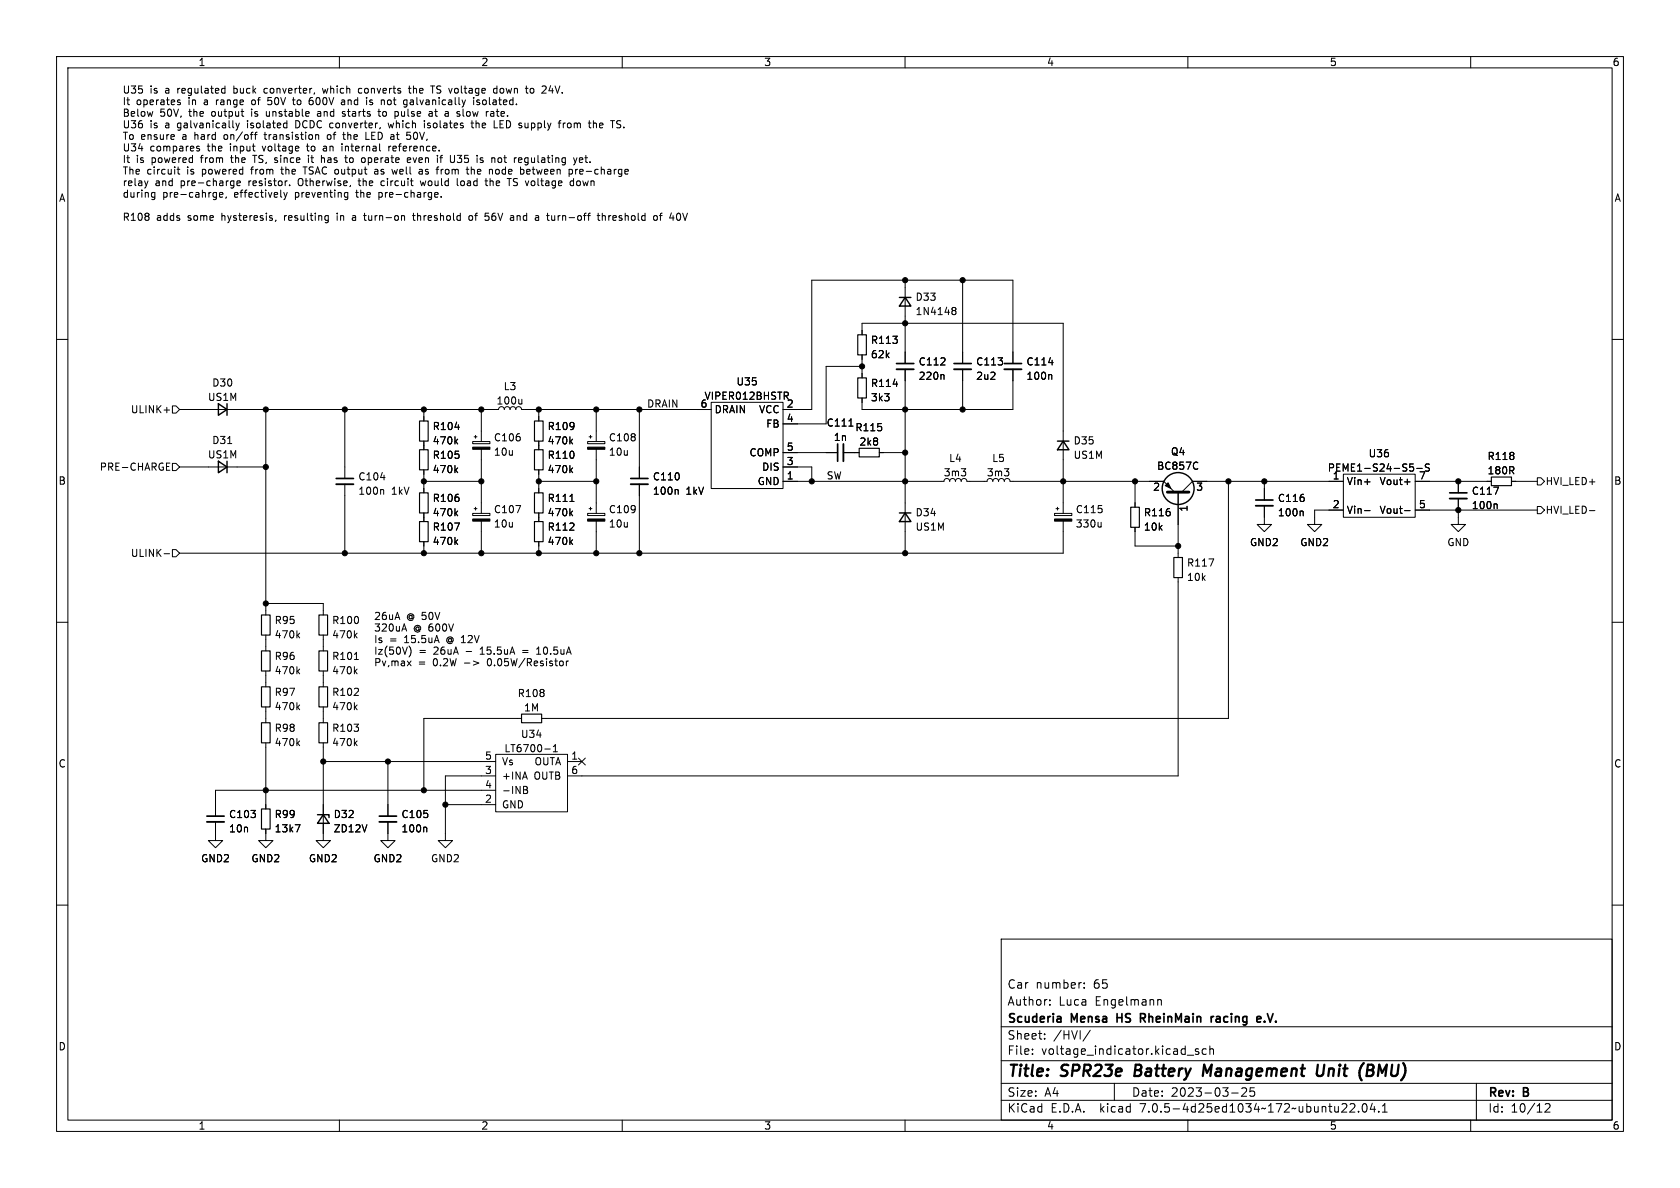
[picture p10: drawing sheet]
<svg xmlns="http://www.w3.org/2000/svg" width="297mm" height="210mm" viewBox="0 0 297 210" stroke-linecap="round" stroke-linejoin="round" font-family="sans-serif">
<g fill="none" stroke="#000" stroke-width=".18">
<path d="M10 10h277v190h-277zM12 12h273v186h-273zM27 19.7l-.2 .9M31.4 18l.5 .1v.2l-.2 .2-.3-.1M31.4 17.7h.5M39.3 16.4h.5M39.3 15.7h.5M39.8 15.2v1.3M42.6 19.7h.5M51.7 17.7h.5M54.5 19.7l.1 .3-.6 .1M54.8 17.4a.99 .99 0 0 0 0 1l.1 .1"/>
<path d="M54.9 17.7l-.3 .3M55.6 16.4l-.1 .2M60 10v2M60.8 17.7h-.4M60.8 18h-.3l-.2 .2 .1 .2 .4 .1M64.8 17.2v.2M64.8 17.7v.8M66.8 19.7h.5M67 19.3v1.2M67.5 17.7h.3l.2 .1M69.8 19.7v1.3M70.2 19.7l-.4 .1"/>
<path d="M71.4 18.4l.2 .1 .3-.1M71.9 17.7h-.3l-.2 .1M71.9 17.7v1l-.1 .2M72.2 15.6h.5M72.4 15.2v1.2M76.1 15.2h.7M76.2 19.7l-.3 .1M78.7 19.8h.5M82.3 17.7l-.3 .8M83.7 17.7v.8M84.3 18.4l.3 .1M84.6 17.7l-.3 .1v.2l.3 .1"/>
<path d="M86.3 19.7l-.3 .1M87.9 15.7l-.4-.1-.3 .3 .2 .5h.5M92.9 15.6h.5M93.1 15.2v1.1l.3 .2M96 15.2l.4 .1 .2 .3-.8 .9h.8M110 10v2M160 10v2M210 10v2M260 10v2M26.2 32l-.3 .8M27 34l.4 .1M27.4 34v1l-.1 .2-.3 .1"/>
<path d="M27.4 34.8l-.4 .1M30.6 23.8l.2 .3-.6 .1M30.8 24.6h-.2M31.3 29.9h.5M31.5 29.5v1.1l.3 .2M34.8 26.1l.5 .3-.2 .3-.3-.1M35.2 25.9l-.3-.1-.1 .2M38.1 34l.2 .1M38.3 34v1l-.2 .2M38.3 34.8l-.2 .1M38.8 34.4l.6-.1-.1-.2-.3-.1-.2 .2 .1 .6h.4M40 34.8l-.1 .2"/>
<path d="M41 32h.3M41.2 21.3v1.1l.1 .2M41.3 32v1.1M41.3 32.8h-.3M41.7 21.8l.3 .8M41.9 32.4l.6-.1-.1-.3h-.3l-.2 .2v.6h.5M42 22.6l-.1 .3M42.3 21.8l-.3 .8M42.9 20.5l.2 .1M45 23.8h.5M45.3 23.4l-.1 .2v1M48.1 38.6v.3"/>
<path d="M48.8 38.9l-.1 .2M50.2 34l.3 .9M50.4 21.8h.3M50.5 34.9l-.3 .4M50.7 32h.1M50.7 21.3v1.3M50.7 22.5l-.3 .1M50.8 34l-.3 .9M51.2 32.7v.1M54.5 27.5v.1M54.6 20.5l-.1 .1M55.8 23.9l.2-.1 .3 .1v.7"/>
<path d="M55.8 23.8v.8M56.8 27.5v1.2M57 27.9l-.2 .1M57.6 38.9h.4M57.6 38.2h.4M58 38.1v1l-.2 .3-.3-.1M60.5 25.4v.1M60.6 23.8h.5M60.9 27.9h.5M60.9 34.7l.2 .2 .4-.1M61.1 27.5v1.1l.2 .1M61.5 34v1l-.3 .3-.3-.1"/>
<path d="M61.5 34.1l-.4-.1-.2 .1M62 32.8l-.2 .2M64.3 38.1h.4M64.3 27.9h-.3l-.1 .2 .1 .5 .3 .1M64.7 23.4v1.2h.6M66.4 29.9l-.1 .1M66.4 30.3l-.2 .2 .2 .3M67.2 26.6l.1 .1M67.2 22.5l-.1 .3M68.6 21.8l.3 .8M68.7 25.8v.9M69 25.8l-.3 .3"/>
<path d="M69.3 29.9l.2 .9 .3-.6M69.8 20.5l.4 .1M71 38.2h.5v.8M71.9 24.5l.5 .1M71.9 23.4v.6l.5-.1M72.6 27.9h-.4l-.2 .2 .1 .6h.5M72.6 32h.4M72.6 28.2l-.6 .1M72.9 38.1h.5M72.9 32.8h.1M73.1 37.7l.1 1.2M74.3 32l.2 .8"/>
<path d="M74.5 29.9l-.4 .1M74.5 30.3h-.3l-.1 .2v.2l.4 .1M75 21.8v.8M76.3 20.1h-.3l-.2 .2 .1 .2 .4 .1M76.8 34.4l.6-.1v-.2l-.4-.1-.2 .2 .1 .6h.5M77.1 29.9h.5M77.6 29.5l-.3 .1M77.8 27.9h.4M78 34.7v.2M78.2 27.5l-.3 .1v1.1M78.7 20.5h.6M79.3 20l-.6 .1"/>
<path d="M79.6 27.5v1l.3 .2h.3l.2-.2v-1M80.8 31.6v1l.2 .2M81.3 20.2v.3M82.4 29.9h.5M82.6 29.5v1.1l.3 .2M83.3 21.8h.4M83.3 38.1l-.3 .1-.1 .2 .1 .4 .3 .2M83.4 21.3v1.1l.2 .2M84.9 28.7h.4M85.3 27.9l-.4 .2v.1l.4 .1M85.7 38.8l.5 .2M85.7 32h.5"/>
<path d="M85.9 31.6v1l.2 .2M86.4 37.7h-.6l-.1 .6 .5-.1M86.7 29.9l.4 .2v.7M86.8 20.1v.4M87.4 21.3v1.3h.6M90 31.6v1.2M90.4 38.1l.4 .1M90.8 38.9l-.4 .1M90.8 38.4l-.4 .1M92.1 27.9h-.3l-.1 .2v.6h.4M92.1 29.9h.3l.2 .3v.5l-.5 .1M92.3 28.2l-.6 .1"/>
<path d="M94.7 38.2h.5v.8M94.7 38.9h.5M95.2 38.4l-.5 .1M98.7 21.8h.5M99.2 21.3l-.3 .2v1.1M100.6 30l.4-.1 .2 .3-.1 .5h-.5M100.6 29.9v1.3M101.4 27.9l.3 .8M101.4 32h-.4l-.2 .2 .1 .6h.5M101.4 31.6v1.2M101.7 28.7l-.3 .5M102 27.9l-.3 .8"/>
<path d="M102.8 27.9h-.2l-.2 .2 .1 .6h.3M103 28.2l-.6 .1M103.9 38.1h.5M104 21.8h.5M104.2 21.3v1.1l.3 .2M104.2 37.7h.2M105.6 38.1h.5M105.8 37.7v1.1l.3 .2M106.5 37.7v1.3M106.5 38.2h.1M107.9 21.3h.8M115.6 38.2l.2-.1 .4 .1v.5l-.1 .2-.3 .1-.2-.2z"/>
<path d="M10 60h2M152.4 59.2v-2h35.6v33.6M160 49.5v14.8M168.5 54.4h.3l.2 .2-.2 .3M168.5 54.9h.3M168.8 54.9l.2 .2v.3l-.1 .2h-.4M170.2 49.5v14.8M285 60h2M29 72.5h1M30.5 71.8h.6l.6 .6-.6 .6h-.6zM31.7 72.4h56.4l.2-.4 .4-.1 .3 .1 .2 .4 .1-.4 .4-.1 .3 .1 .2 .4 .1-.4 .4-.1 .4 .1 .1 .4 .1-.4 .4-.1 .4 .1 .1 .4h33.5M47 72.4v36.3"/>
<path d="M61 72.4v12.2M74.9 72.4v2M74.9 78v1.5M80.6 78l.3 .5M80.9 77.6l-.5 .5M83.6 78.1h3v.3h-3zM83.8 77.2h.5M84.1 77v.5M85.1 72.4v5.7M85.1 79.4v11.4M92.3 70.6v.8M92.3 71.3l-.2 .1"/>
<path d="M95.2 72.4v2M95.2 78v1.5M100.9 78l.3 .5M101.2 77.6l-.4 .5M103.9 78.1h3v.3h-3zM104.1 77.2h.5M104.4 77v.5M105.4 72.4v5.7M105.4 79.4v11.4M113 72.4v12.2M125.7 71.1h12.7v15.3h-12.7zM138.9 70l.5 .6"/>
<path d="M139.2 69.4l.2 .2-.2 .3M150.1 75.3h.7M152.4 62.7v4.1M152.4 64.8h-6.4v10.1h-7.6M160 65.3v32.5M166.7 66.2l.2 .2v.7M170.2 65.3v7.1M179.1 64.3v-14.8h-35.6v22.9h-5.1M179.1 65.3v7.1h-26.7v-2M185.8 66.2l.1 .2v.7M29 97.9h1M29.4 83.1h.6"/>
<path d="M29.4 81.9h.6M30.5 81.9h.6l.6 .7-.6 .6h-.6zM30.5 97.2h.6l.6 .6-.6 .6h-.6zM31.7 82.6h15.3M61 85.6v12.2M67.6 86.5l.2 .2v.7M74.9 83.1v4M74.9 90.7v1.5M74.9 95.8v2M74.9 85.1h10.2M80.6 95.8l.3 .5M80.6 83.1l.3 .5"/>
<path d="M80.6 90.7l.3 .5M80.9 90.3l-.5 .5M80.9 95.4l-.5 .5M80.9 82.7l-.5 .5M83.6 90.8h3v.3h-3zM83.8 89.9h.5M84.1 89.7v.5M85.1 92.1v5.7M95.2 83.1v4M95.2 90.7v1.5M95.2 95.8v2M95.2 85.1h10.2"/>
<path d="M100.8 88.6h.7M100.9 90.7l.3 .5M100.9 83.1l.3 .5M100.9 95.8l.3 .5M101.2 82.7l-.4 .5M101.2 90.3l-.4 .5M101.2 95.4l-.4 .5M103.9 90.8h3v.3h-3zM104.1 89.9h.5M104.4 89.7v.5M105.4 92.1v5.7M113 85.6v12.2"/>
<path d="M119.7 86.5l.2 .2v.7M138.4 85.1h28.5l.1-.4 .4-.1 .4 .1 .1 .4 .1-.4 .4-.1 .4 .1 .1 .4 .2-.4 .3-.1 .4 .1 .1 .4 .2-.4 .3-.1 .4 .1 .1 .4h3.6l.2-.4 .3-.1 .4 .1 .1 .4 .2-.4 .3-.1 .4 .1 .1 .4 .2-.4 .4-.1 .3 .1 .1 .4 .2-.4 .4-.1 .3 .1 .2 .4h27.1l1.9 1.9M138.4 82.6h5.1v2.5M138.4 80h9.7M149.1 80h2.8M155.4 80h4.6M186.4 90.8h3.1v.3h-3.1zM186.7 89.9h.5M186.9 89.7v.5M188 92.1v5.7h-156.3M194.7 92.3v.9M194.7 93.1l-.2 .1"/>
<path d="M200.7 85.1v4.6M200.7 93.2v3.3h7.6M208.3 87v11.6M211.7 81.7l.1 .1M211.8 82.8l-.1 .1M217.2 85.1v41.9h-121.4M223.5 89.4v3.3h-1.3l1.3 1.3 1.3-1.3h-1.3M223.5 85.1v3.3M230.2 90.3l.2 .2v.7M237.5 83.8h12.7v7.6h-12.7zM237.5 90.2h-5.1v2.5h-1.3l1.3 1.3 1.3-1.3h-1.3M237.5 85.1h-26.7l-1.9 1.9"/>
<path d="M241.2 85.2h1M241.2 90.3h1M248.3 85.2h1M248.3 90.3h1M249.3 82h.6M249.4 82.5h.3l.2 .2-.1 .5-.4 .1M250.2 85.1h13.5M250.2 90.2h21.6M250.5 82.8h.9M252.7 82.1l-.5-.1-.2 .3 .1 .3 .5 .1 .1 .2-.1 .3-.4 .1M257.8 88.1v4.6h1.3l-1.3 1.3-1.3-1.3h1.3M257.8 85.1v2"/>
<path d="M264.5 89.1l.2 .2v.6M267.2 85.1h4.6M271.8 89.5h.6l.6 .7-.6 .6h-.6zM271.8 84.5h.6l.6 .6-.6 .6h-.6zM281 90.3h1M10 110h2M47 112.3v2.8M47 118.6v2.8M47 106.7h10.1v2M52.6 112.3l.4 .5M52.6 118.6l.4 .5M53 111.9l-.5 .5"/>
<path d="M53 118.3l-.5 .5M57.1 112.3v2.8M57.1 118.6v2.8M62.7 116.6h.7M62.8 112.3l.3 .5M62.8 118.6l.3 .5M63.1 111.9l-.4 .5M63.1 118.3l-.4 .5M71.2 111.2h.6M71.5 110.3l.4 1.3M72 116.8l.7 .9M72.4 114.3a1.49 1.49 0 0 1 0 1.8"/>
<path d="M72.7 116.8l-.7 .9M82.1 117.2h1M83.7 116.8l.9 .4-.9 .4M99 117l.3-.2 .3 .3-.1 .5-.3 .1-.2-.1M100.1 116.8v.9M100.5 116.8l-.4 .3M208.3 102.1v35.1h-108M285 110h2M47 125v2.8M47 131.3v11.7M52.6 131.3l.4 .5M52.6 125l.4 .5"/>
<path d="M53 131l-.5 .5M53 124.6l-.5 .5M57.1 131.3v17.3h-1.2l1.2 1.3 1.3-1.3h-1.3M57.1 125v2.8M57.1 134.6h30.5M62.8 131.3l.3 .5M62.8 125l.3 .5M63.1 131l-.4 .5M63.1 124.6l-.4 .5M68.6 134.6v9.7M87.6 133.4h12.7v10.1h-12.7zM87.6 137.2h-8.9v11.4h-1.2l1.2 1.3 1.3-1.3h-1.3"/>
<path d="M87.6 139.7h-49.5v4.6M92.2 127h-17.3v12.7M92.6 139l.6 .1v.3l-.2 .2M92.6 139.6h.4M93 139.6l.3 .3-.1 .3-.6 .1M96.3 132.4h1M97.8 132.9h.7M97.8 132l.4-.4v1.3M100.3 134.6h2.6M102.3 134l1.2 1.2M103.5 134l-1.2 1.2M10 160h2"/>
<path d="M38.1 145.3v3.3h-1.3l1.3 1.3 1.3-1.3h-1.3M47 146.6v2h-1.3l1.3 1.3 1.3-1.3h-1.3M52.2 145.8h.8l-.5 1.3M68.6 145.3v3.3h-1.3l1.3 1.3 1.2-1.3h-1.2M75.3 146.2l.2 .2v.7M78.7 142.2h8.9M285 160h2M177 166h108v32h-108zM185.6 177.6v.1M185.6 176.8v.1M191.7 174.6v.1M191.7 173.8v.1"/>
<path d="M204.7 176.8l.2-.1 .3 .1 .1 .9M60 198v2M110 198v2M160 198v2M177 194.5h108M177 191.5h108M177 187.5h108M177 181.5h108M182.5 186.3v.1M182.5 185.5v.1M184.7 183.6v.1M184.7 182.8v.1"/>
<path d="M192.7 182.1l-1.2 2M197 191.5v3M209.9 186.5h1.1M210 198v2M211.9 185.5l-.4-.1-.2 .2 .1 .2 .5 .2v.3h-.6M213.2 185.5l-.4-.1-.3 .3v.4l.2 .2h.5M213.9 185.5l.2-.1 .4 .1v.9M213.9 184.9v1.5M217.7 193.2h1.2M219.6 192.4h-.1M220.2 192.4l.2 .2-.1 .3-.8 .9h.9M221 192.3v.7l.2-.1h.5l.1 .6-.3 .3-.5-.1"/>
<path d="M237.2 196.6h.9M238 195.2v.5M238.7 195.2l.5-.1 .3 .1v.3l-.9 1.1h.9M240.2 196.5v.1M241 195.2l.2-.1a.81 .81 0 0 1 .6 .6 .81 .81 0 0 1-.3 .8l-.2 .1a.81 .81 0 0 1-.3-1.4zM242.6 195l-.4 1.1h1M243 195.6v1M243.7 196.5v.1M244.4 196.6h.8M244.4 195.5l.4-.4v1.5M260 198v2M261 191.5v6.5"/>
<path d="M273.2 195.2l.5-.1 .3 .1v.3l-.9 1.1h.9"/>
</g>
<path d="M213.4 189.6l-.5-1.4-.3 2M233 188.2l-.2 1.6 .1 .3a.66 .66 0 0 0 .9-.1M241.1 187.9l-.1 .1M241.7 189.2h.7M241.8 188.2l-.2 2h.7" fill="none" stroke="#000" stroke-width=".4"/>
<g fill="none" stroke="#000" stroke-width=".3">
<path d="M148.1 78.5v3M158.5 64.3h3M168.7 64.3h3M177.5 64.3h3.1M59.4 84.6h3.1M111.5 84.6h3.1M222 88.4h3M256.3 87.1h3M36.6 144.3h3M67.1 144.3h3M187.5 179.8l.1 .9M201.6 180h.6"/>
<path d="M202.2 179.2h-.6v1.5M214.1 179.7v1M214.6 179.7l-.3 .1-.2 .2M222.2 179.9l.2-.2h.3l.2 .2v.1l-.7 .2M187.6 180.6l-.2 .1M187.6 180l-.2 .1M222.2 180.5l.2 .2 .4-.1"/>
</g>
<g fill="none" stroke="#000" stroke-width=".2">
<path d="M151.6 59.2h1.6v3.5h-1.6zM74.2 74.4h1.5v3.6h-1.5zM74.2 79.5h1.5v3.6h-1.5zM94.5 74.4h1.5v3.6h-1.5zM94.5 79.5h1.5v3.6h-1.5zM151.6 66.8h1.6v3.6h-1.6zM151.9 79.2h3.5v1.6h-3.5zM74.2 92.2h1.5v3.6h-1.5zM74.2 87.1h1.5v3.6h-1.5zM94.5 87.1h1.5v3.6h-1.5zM94.5 92.2h1.5v3.6h-1.5zM199.9 89.7h1.5v3.5h-1.5z"/>
<path d="M207.5 98.6h1.5v3.5h-1.5zM263.7 84.3h3.5v1.6h-3.5zM46.2 108.7h1.6v3.6h-1.6zM46.2 115.1h1.6v3.5h-1.6zM56.4 108.7h1.5v3.6h-1.5zM56.4 115.1h1.5v3.5h-1.5zM46.2 127.8h1.6v3.5h-1.6zM46.2 121.4h1.6v3.6h-1.6zM56.4 127.8h1.5v3.5h-1.5zM56.4 121.4h1.5v3.6h-1.5zM92.2 126.2h3.6v1.6h-3.6zM46.2 143h1.6v3.6h-1.6z"/>
</g>
<path d="M149.1 78.5v3M158.5 65.3h3M168.7 65.3h3M177.5 65.3h3.1M59.4 85.6h3.1M111.5 85.6h3.1M222 89.4h3M256.3 88.1h3M36.6 145.3h3M67.1 145.3h3" fill="none" stroke="#000" stroke-width=".33"/>
<g fill="none" stroke="#000" stroke-width=".25">
<path d="M159 52.6h2M160 52.6l1 1.5h-2zM38.6 71.4l1.5 1-1.5 1zM40.1 71.4v2M186.9 78h2.1M188 78l1 1.5h-2.1zM38.6 81.5l1.5 1.1-1.5 1zM40.1 81.5v2.1M159 90.7h2M160 90.7l1 1.5h-2zM56.1 144h2.1v.5M57.1 144l1.1 1.5h-2.1z"/>
<circle cx="208.3" cy="86.4" r="2.82"/>
</g>
<g fill="#000" stroke="#000" stroke-width=".18">
<path d="M83.6 79h3v.4h-3zM103.9 79h3v.4h-3zM83.6 91.7h3v.4h-3zM103.9 91.7h3v.4h-3zM186.4 91.7h3.1v.4h-3.1zM206 85.9l.5-.6 .5 1.1z"/>
<circle cx="160" cy="49.5" r=".46"/>
<circle cx="160" cy="57.2" r=".46"/>
<circle cx="170.2" cy="49.5" r=".46"/>
<circle cx="47" cy="72.4" r=".46"/>
<circle cx="61" cy="72.4" r=".46"/>
<circle cx="74.9" cy="72.4" r=".46"/>
<circle cx="85.1" cy="72.4" r=".46"/>
<circle cx="95.2" cy="72.4" r=".46"/>
<circle cx="105.4" cy="72.4" r=".46"/>
<circle cx="113" cy="72.4" r=".46"/>
<circle cx="152.4" cy="64.8" r=".46"/>
<circle cx="160" cy="72.4" r=".46"/>
<circle cx="170.2" cy="72.4" r=".46"/>
<circle cx="47" cy="82.6" r=".46"/>
<circle cx="61" cy="97.8" r=".46"/>
<circle cx="74.9" cy="85.1" r=".46"/>
<circle cx="74.9" cy="97.8" r=".46"/>
<circle cx="85.1" cy="85.1" r=".46"/>
<circle cx="85.1" cy="97.8" r=".46"/>
<circle cx="95.2" cy="97.8" r=".46"/>
<circle cx="95.2" cy="85.1" r=".46"/>
<circle cx="105.4" cy="85.1" r=".46"/>
<circle cx="105.4" cy="97.8" r=".46"/>
<circle cx="113" cy="97.8" r=".46"/>
<circle cx="143.5" cy="85.1" r=".46"/>
<circle cx="160" cy="80" r=".46"/>
<circle cx="160" cy="85.1" r=".46"/>
<circle cx="160" cy="97.8" r=".46"/>
<circle cx="188" cy="85.1" r=".46"/>
<circle cx="200.7" cy="85.1" r=".46"/>
<circle cx="208.3" cy="96.5" r=".46"/>
<circle cx="217.2" cy="85.1" r=".46"/>
<circle cx="223.5" cy="85.1" r=".46"/>
<circle cx="257.8" cy="90.2" r=".46"/>
<circle cx="257.8" cy="85.1" r=".46"/>
<circle cx="47" cy="106.7" r=".46"/>
<circle cx="47" cy="139.7" r=".46"/>
<circle cx="57.1" cy="134.6" r=".46"/>
<circle cx="68.6" cy="134.6" r=".46"/>
<circle cx="74.9" cy="139.7" r=".46"/>
<circle cx="78.7" cy="142.2" r=".46"/>
</g>
<path d="M206.4 87h3.8" fill="none" stroke="#000" stroke-width=".51"/>
<g font-size="2.8">
<text x="178" y="190.8">Title:</text>
<text x="187.5" y="190.8">SPR23e</text>
<text x="201" y="190.8">Battery</text>
<text x="213.7" y="190.8">Management</text>
<text x="234.4" y="190.8">Unit</text>
<text x="242.5" y="190.8">(BMU)</text>
</g>
<g font-size="2.1">
<text x="178" y="177.9">Author:</text>
<text x="178" y="174.9">Car</text>
<text x="183" y="174.9">number:</text>
<text x="187.1" y="177.9">Luca</text>
<text x="193.2" y="174.9">65</text>
<text x="193.5" y="177.9">Engelmann</text>
<text x="178" y="183.9">Sheet:</text>
<text x="178" y="181.1">Scuderia</text>
<text x="186.2" y="183.9">/HVI/</text>
<text x="189.3" y="181.1">Mensa</text>
<text x="197.8" y="181.1">HS</text>
<text x="202.4" y="181.1">RheinMain</text>
<text x="215.4" y="181.1">racing</text>
<text x="224" y="181.1">e.V.</text>
<text x="178" y="186.6">File:</text>
<text x="184" y="186.6">voltage_indicator.kicad_sch</text>
<text x="178" y="196.8">KiCad</text>
<text x="178" y="194">Size:</text>
<text x="184.6" y="194">A4</text>
<text x="185.7" y="196.8">E.D.A.</text>
<text x="194.4" y="196.8">kicad</text>
<text x="200" y="194">Date:</text>
<text x="201.5" y="196.8">7.0.5-4d25ed1034~172~ubuntu22.04.1</text>
<text x="206.9" y="194">2023-03-25</text>
<text x="263" y="194.2">Rev:</text>
<text x="263" y="196.8">Id:</text>
<text x="267" y="196.8">10/12</text>
<text x="269.2" y="194.2">B</text>
</g>
<g font-size="1.8">
<text x="35" y="11.8">1</text>
<text x="85" y="11.8">2</text>
<text x="135" y="11.8">3</text>
<text x="185" y="11.8">4</text>
<text x="235" y="11.8">5</text>
<text x="285" y="11.8">6</text>
<text x="21.6" y="16.6">U35</text>
<text x="26.4" y="16.6">is</text>
<text x="29.2" y="16.6">a</text>
<text x="31.4" y="16.6">regulated</text>
<text x="41.5" y="16.6">buck</text>
<text x="47" y="16.6">converter,</text>
<text x="57.5" y="16.6">which</text>
<text x="63.9" y="16.6">converts</text>
<text x="73" y="16.6">the</text>
<text x="77" y="16.6">TS voltage</text>
<text x="88.3" y="16.6">down</text>
<text x="94.2" y="16.6">to</text>
<text x="97.1" y="16.6">24V.</text>
<text x="21.6" y="18.7">It</text>
<text x="21.6" y="20.7">Below</text>
<text x="21.6" y="22.8">U36</text>
<text x="24" y="18.7">operates</text>
<text x="26.4" y="22.8">is</text>
<text x="28.2" y="20.7">50V,</text>
<text x="29.2" y="22.8">a</text>
<text x="31.4" y="22.8">galvanically</text>
<text x="33.3" y="18.7">in</text>
<text x="33.4" y="20.7">the</text>
<text x="36.1" y="18.7">a</text>
<text x="37.5" y="20.7">output</text>
<text x="38.4" y="18.7">range</text>
<text x="43.9" y="22.8">isolated</text>
<text x="44.6" y="20.7">is</text>
<text x="44.8" y="18.7">of</text>
<text x="47.3" y="20.7">unstable</text>
<text x="47.8" y="18.7">50V</text>
<text x="52.4" y="18.7">to</text>
<text x="52.5" y="22.8">DCDC converter,</text>
<text x="55.3" y="18.7">600V</text>
<text x="56.5" y="20.7">and</text>
<text x="61.1" y="20.7">starts</text>
<text x="61.1" y="18.7">and</text>
<text x="65.7" y="18.7">is</text>
<text x="67.6" y="20.7">to</text>
<text x="68.4" y="18.7">not</text>
<text x="69.2" y="22.8">which</text>
<text x="70.6" y="20.7">pulse</text>
<text x="72.5" y="18.7">galvanically</text>
<text x="75.6" y="22.8">isolates</text>
<text x="76.7" y="20.7">at</text>
<text x="79.7" y="20.7">a</text>
<text x="82" y="20.7">slow</text>
<text x="84.2" y="22.8">the</text>
<text x="85" y="18.7">isolated.</text>
<text x="87.2" y="20.7">rate.</text>
<text x="88.2" y="22.8">LED supply</text>
<text x="100" y="22.8">from</text>
<text x="105.4" y="22.8">the</text>
<text x="109.5" y="22.8">TS.</text>
<text x="21.6" y="24.8">To ensure</text>
<text x="21.6" y="26.9">U34</text>
<text x="21.6" y="28.9">It</text>
<text x="24" y="28.9">is</text>
<text x="26.4" y="26.9">compares</text>
<text x="26.7" y="28.9">powered</text>
<text x="32.2" y="24.8">a</text>
<text x="34.4" y="24.8">hard</text>
<text x="35.6" y="28.9">from</text>
<text x="36.7" y="26.9">the</text>
<text x="39.8" y="24.8">on/off</text>
<text x="40.7" y="26.9">input</text>
<text x="41" y="28.9">the</text>
<text x="45.1" y="28.9">TS, since</text>
<text x="46.6" y="26.9">voltage</text>
<text x="47.1" y="24.8">transistion</text>
<text x="54.6" y="26.9">to</text>
<text x="55" y="28.9">it</text>
<text x="57.4" y="28.9">has</text>
<text x="57.5" y="26.9">an</text>
<text x="58.3" y="24.8">of</text>
<text x="60.9" y="26.9">internal</text>
<text x="61.2" y="24.8">the</text>
<text x="61.9" y="28.9">to</text>
<text x="64.8" y="28.9">operate</text>
<text x="65.3" y="24.8">LED at</text>
<text x="69.4" y="26.9">reference.</text>
<text x="72.8" y="24.8">50V,</text>
<text x="73.1" y="28.9">even</text>
<text x="80.9" y="28.9">U35</text>
<text x="85.7" y="28.9">is</text>
<text x="88.4" y="28.9">not</text>
<text x="92.6" y="28.9">regulating</text>
<text x="103.3" y="28.9">yet.</text>
<text x="10.4" y="35.8">A</text>
<text x="21.6" y="30.9">The</text>
<text x="21.6" y="33">relay</text>
<text x="21.6" y="35">during</text>
<text x="25.9" y="30.9">circuit</text>
<text x="27.3" y="33">and</text>
<text x="28.7" y="35">pre-cahrge,</text>
<text x="31.9" y="33">pre-charge</text>
<text x="33" y="30.9">is</text>
<text x="35.8" y="30.9">powered</text>
<text x="41.4" y="35">effectively</text>
<text x="44" y="33">resistor.</text>
<text x="44.6" y="30.9">from</text>
<text x="50" y="30.9">the</text>
<text x="52.2" y="35">preventing</text>
<text x="52.9" y="33">Otherwise,</text>
<text x="54.1" y="30.9">TSAC output</text>
<text x="63.2" y="35">the</text>
<text x="63.7" y="33">the</text>
<text x="66.9" y="30.9">as</text>
<text x="67.2" y="35">pre-charge.</text>
<text x="67.8" y="33">circuit</text>
<text x="70.1" y="30.9">well</text>
<text x="74.9" y="33">would</text>
<text x="75" y="30.9">as</text>
<text x="78.3" y="30.9">from</text>
<text x="81.4" y="33">load</text>
<text x="83.7" y="30.9">the</text>
<text x="86.7" y="33">the</text>
<text x="87.8" y="30.9">node</text>
<text x="90.7" y="33">TS voltage</text>
<text x="93.4" y="30.9">between</text>
<text x="102" y="33">down</text>
<text x="102.1" y="30.9">pre-charge</text>
<text x="285.4" y="35.8">A</text>
<text x="21.6" y="39.1">R108</text>
<text x="27.6" y="39.1">adds</text>
<text x="33.2" y="39.1">some</text>
<text x="39.2" y="39.1">hysteresis,</text>
<text x="50.4" y="39.1">resulting</text>
<text x="59.8" y="39.1">in</text>
<text x="62.7" y="39.1">a</text>
<text x="64.9" y="39.1">turn-on</text>
<text x="73.7" y="39.1">threshold</text>
<text x="83.7" y="39.1">of</text>
<text x="86.7" y="39.1">56V</text>
<text x="91.3" y="39.1">and</text>
<text x="95.8" y="39.1">a</text>
<text x="98" y="39.1">turn-off</text>
<text x="107.1" y="39.1">threshold</text>
<text x="117.1" y="39.1">of</text>
<text x="120.1" y="39.1">40V</text>
<text x="161.8" y="53.3">D33</text>
<text x="161.8" y="55.9">1N4148</text>
<text x="153.9" y="61">R113</text>
<text x="153.9" y="63.5">62k</text>
<text x="162.4" y="64.8">C112</text>
<text x="172.5" y="64.8">C113</text>
<text x="181.4" y="64.8">C114</text>
<text x="36.7" y="71">US1M</text>
<text x="37.5" y="68.5">D30</text>
<text x="87.7" y="71.7">100u</text>
<text x="89" y="69.1">L3</text>
<text x="124.5" y="70.8">VIPER012BHSTR</text>
<text x="130.1" y="68.3">U35</text>
<text x="153.9" y="68.6">R114</text>
<text x="153.9" y="71.1">3k3</text>
<text x="162.4" y="67.3">220n</text>
<text x="172.5" y="67.3">2u2</text>
<text x="181.4" y="67.3">100n</text>
<text x="23.1" y="73.2">ULINK+</text>
<text x="76.4" y="76.2">R104</text>
<text x="96.8" y="76.2">R109</text>
<text x="114.3" y="72.1">DRAIN</text>
<text x="123.8" y="72.1">6</text>
<text x="126.2" y="73.2">DRAIN</text>
<text x="134.2" y="73.2">VCC</text>
<text x="135.4" y="75.8">FB</text>
<text x="139" y="72.1">2</text>
<text x="139" y="74.7">4</text>
<text x="146.1" y="75.6">C111</text>
<text x="151.2" y="76.4">R115</text>
<text x="17.6" y="83.4">PRE-CHARGE</text>
<text x="36.7" y="81.2">US1M</text>
<text x="37.5" y="78.7">D31</text>
<text x="76.4" y="78.7">470k</text>
<text x="76.4" y="81.3">R105</text>
<text x="76.4" y="83.8">470k</text>
<text x="87.3" y="78.2">C106</text>
<text x="87.3" y="80.7">10u</text>
<text x="96.8" y="78.7">470k</text>
<text x="96.8" y="81.3">R110</text>
<text x="96.8" y="83.8">470k</text>
<text x="107.6" y="78.2">C108</text>
<text x="107.6" y="80.7">10u</text>
<text x="132.5" y="80.8">COMP</text>
<text x="134.7" y="83.4">DIS</text>
<text x="139" y="82.3">3</text>
<text x="139" y="79.8">5</text>
<text x="147.4" y="78.1">1n</text>
<text x="151.9" y="78.9">2k8</text>
<text x="167.7" y="81.8">L4</text>
<text x="175.3" y="81.8">L5</text>
<text x="189.7" y="78.7">D35</text>
<text x="189.7" y="81.3">US1M</text>
<text x="204.5" y="83.2">BC857C</text>
<text x="206.9" y="80.7">Q4</text>
<text x="234.7" y="83.5">PEME1-S24-S5-S</text>
<text x="241.9" y="81">U36</text>
<text x="262.9" y="81.5">R118</text>
<text x="10.3" y="85.8">B</text>
<text x="63.3" y="85.1">C104</text>
<text x="63.3" y="87.6">100n</text>
<text x="69.2" y="87.6">1kV</text>
<text x="76.4" y="88.9">R106</text>
<text x="96.8" y="88.9">R111</text>
<text x="115.4" y="85.1">C110</text>
<text x="115.4" y="87.6">100n</text>
<text x="121.2" y="87.6">1kV</text>
<text x="133.9" y="85.9">GND</text>
<text x="139" y="84.8">1</text>
<text x="146" y="84.8">SW</text>
<text x="166.8" y="84.4">3m3</text>
<text x="174.4" y="84.4">3m3</text>
<text x="203.8" y="87">2</text>
<text x="211.4" y="87">3</text>
<text x="225.9" y="88.9">C116</text>
<text x="235.6" y="84.8">1</text>
<text x="235.6" y="89.9">2</text>
<text x="238" y="85.9">Vin+</text>
<text x="243.9" y="85.9">Vout+</text>
<text x="250.8" y="89.9">5</text>
<text x="250.8" y="84.8">7</text>
<text x="260.1" y="87.6">C117</text>
<text x="262.9" y="84">180R</text>
<text x="273.2" y="85.9">HVI_LED+</text>
<text x="285.3" y="85.8">B</text>
<text x="76.4" y="94">R107</text>
<text x="76.4" y="91.4">470k</text>
<text x="87.3" y="90.9">C107</text>
<text x="87.3" y="93.4">10u</text>
<text x="96.8" y="91.4">470k</text>
<text x="96.8" y="94">R112</text>
<text x="107.6" y="90.9">C109</text>
<text x="107.6" y="93.4">10u</text>
<text x="161.8" y="91.4">D34</text>
<text x="161.8" y="94">US1M</text>
<text x="190.1" y="90.9">C115</text>
<text x="190.1" y="93.4">330u</text>
<text x="202.2" y="91.4">R116</text>
<text x="202.2" y="94">10k</text>
<text x="210.2" y="90.5" transform="rotate(-90 210.2 90.5)">1</text>
<text x="225.9" y="91.4">100n</text>
<text x="238" y="91">Vin-</text>
<text x="243.9" y="91">Vout-</text>
<text x="260.1" y="90.2">100n</text>
<text x="273.2" y="91">HVI_LED-</text>
<text x="23.1" y="98.6">ULINK-</text>
<text x="76.4" y="96.5">470k</text>
<text x="96.8" y="96.5">470k</text>
<text x="209.8" y="100.3">R117</text>
<text x="220.9" y="96.7">GND2</text>
<text x="229.8" y="96.7">GND2</text>
<text x="255.8" y="96.7">GND</text>
<text x="209.8" y="102.9">10k</text>
<text x="48.5" y="110.5">R95</text>
<text x="48.5" y="113">470k</text>
<text x="58.7" y="110.5">R100</text>
<text x="58.7" y="113">470k</text>
<text x="66" y="109.7">26uA</text>
<text x="66" y="111.7">320uA</text>
<text x="66" y="113.8">Is</text>
<text x="68.8" y="113.8">=</text>
<text x="71.4" y="113.8">15.5uA</text>
<text x="71.8" y="109.7">@ 50V</text>
<text x="73" y="111.7">@ 600V</text>
<text x="79" y="113.8">@ 12V</text>
<text x="48.5" y="116.8">R96</text>
<text x="48.5" y="119.4">470k</text>
<text x="58.7" y="116.8">R101</text>
<text x="58.7" y="119.4">470k</text>
<text x="66" y="115.8">Iz(50V)</text>
<text x="66" y="117.9">Pv,max</text>
<text x="73.8" y="117.9">=</text>
<text x="74" y="115.8">=</text>
<text x="76.5" y="117.9">0.2W</text>
<text x="76.6" y="115.8">26uA</text>
<text x="82.4" y="115.8">-</text>
<text x="85.1" y="115.8">15.5uA</text>
<text x="86.3" y="117.9">0.05W/Resistor</text>
<text x="92.6" y="115.8">=</text>
<text x="95.3" y="115.8">10.5uA</text>
<text x="48.5" y="123.2">R97</text>
<text x="48.5" y="125.7">470k</text>
<text x="58.7" y="123.2">R102</text>
<text x="58.7" y="125.7">470k</text>
<text x="91.5" y="123.4">R108</text>
<text x="92.6" y="125.9">1M</text>
<text x="48.5" y="129.5">R98</text>
<text x="58.7" y="129.5">R103</text>
<text x="92" y="130.6">U34</text>
<text x="10.3" y="135.8">C</text>
<text x="48.5" y="132.1">470k</text>
<text x="58.7" y="132.1">470k</text>
<text x="85.7" y="136.9">3</text>
<text x="85.7" y="134.4">5</text>
<text x="88.6" y="138">+INA</text>
<text x="88.6" y="135.4">Vs</text>
<text x="89.1" y="133.1">LT6700-1</text>
<text x="94.3" y="138">OUTB</text>
<text x="94.5" y="135.4">OUTA</text>
<text x="100.9" y="134.4">1</text>
<text x="100.9" y="136.9">6</text>
<text x="285.3" y="135.8">C</text>
<text x="85.7" y="142">2</text>
<text x="85.7" y="139.4">4</text>
<text x="88.6" y="143.1">GND</text>
<text x="88.6" y="140.5">-INB</text>
<text x="40.4" y="144.8">C103</text>
<text x="40.4" y="147.3">10n</text>
<text x="48.5" y="144.8">R99</text>
<text x="48.5" y="147.3">13k7</text>
<text x="58.9" y="144.8">D32</text>
<text x="58.9" y="147.3">ZD12V</text>
<text x="70.9" y="144.8">C105</text>
<text x="70.9" y="147.3">100n</text>
<text x="35.5" y="152.6">GND2</text>
<text x="44.4" y="152.6">GND2</text>
<text x="54.5" y="152.6">GND2</text>
<text x="66" y="152.6">GND2</text>
<text x="76.1" y="152.6">GND2</text>
<text x="10.3" y="185.8">D</text>
<text x="285.3" y="185.8">D</text>
<text x="35" y="199.8">1</text>
<text x="85" y="199.8">2</text>
<text x="135" y="199.8">3</text>
<text x="185" y="199.8">4</text>
<text x="235" y="199.8">5</text>
<text x="285" y="199.8">6</text>
</g>
</svg>
